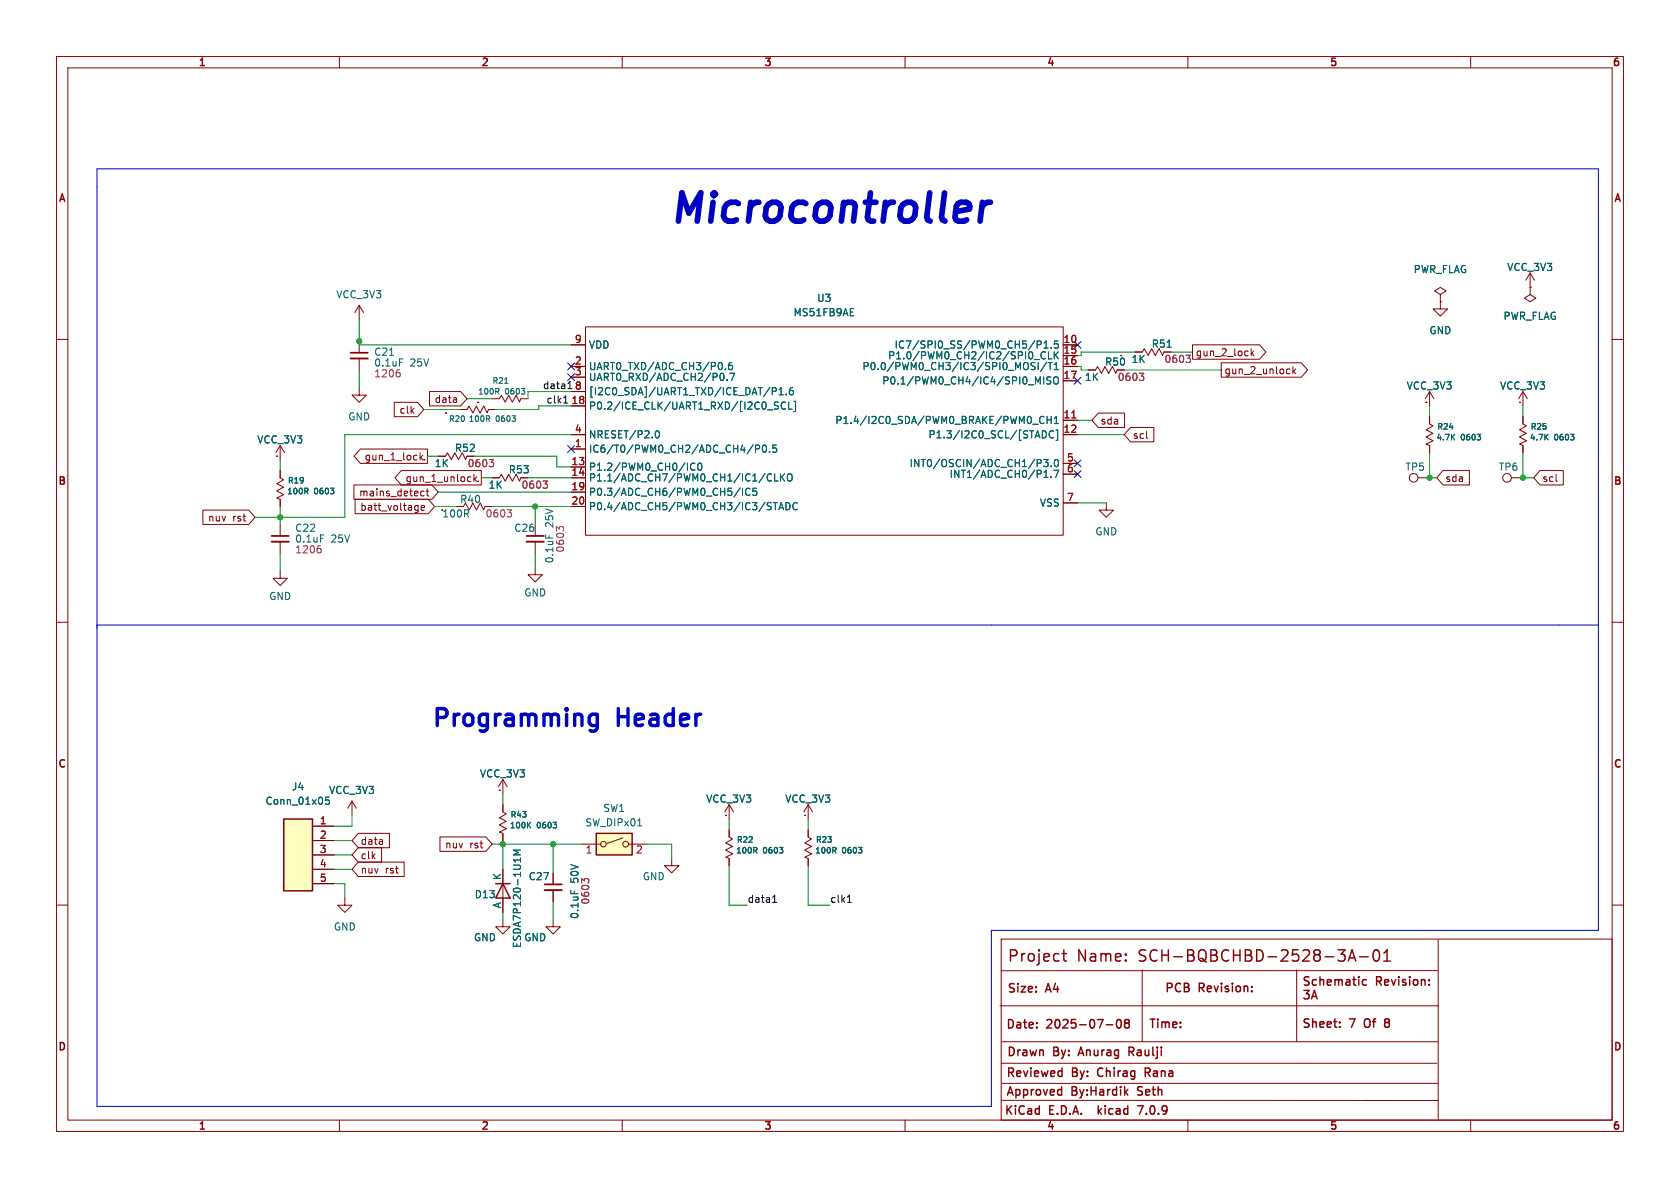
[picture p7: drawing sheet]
<svg xmlns="http://www.w3.org/2000/svg" width="297mm" height="210mm" viewBox="0 0 297 210" stroke-linecap="round" stroke-linejoin="round" font-family="sans-serif">
<g fill="none" stroke="#840000" stroke-width=".18">
<path d="M10 10h277v190h-277zM12 12h273v186h-273zM60 10v2M110 10v2M160 10v2M210 10v2M260 10v2M10 60h2M63.5 54v2.5M63.5 54l-.8 1.2M63.5 54l.8 1.2M103.5 57.8h84.5v36.8h-84.5z"/>
<path d="M254.6 53.3v1.3h1.3l-1.3 1.3-1.2-1.3h1.2M254.6 52.1l1.1-.7-1.1-.6-1 .6 1 .7v1.2M254.6 53.3h.1M270.5 50.8v1.3l1 .6-1 .6-1-.6 1-.6M270.5 50.8h.1M270.5 48.3l-.8 1.2M270.5 48.3v2.5M270.5 48.3l.8 1.2M285 60h2M49.5 78.7l-.7 1.3M49.5 78.7v2.6M49.5 78.7l.8 1.3"/>
<path d="M63.5 68.6v1.3h1.3l-1.3 1.2-1.3-1.2h1.3M63.5 60.3v2.1M63.5 63.4v2M63.7 79.4h11.9v2.5h-11.9l-1.1-1.3zM69.7 71.1h4.1l1.1 1.3-1.1 1.3h-4.1zM75.9 69.2h5.5l1.1 1.3-1.1 1.3h-5.5zM78.7 73h.1M81.3 72.4h1.2M82.6 72.4l.3-.6 .7 1.2 .6-1.2 .7 1.2 .6-1.2 .6 1.2 .2-.6M84.5 71.1h.1M86.4 72.4h1.2M87 70.5h1.3"/>
<path d="M90.9 70.4l-.3 .7-.7-1.2-.6 1.2-.7-1.2-.3 .6M90.9 70.4l.4-.5 .5 1.2 .3-.6M92.1 70.5h1.2M101 79.4h2.5M101 61h2.5M101 76.8h2.5M101 64.8h2.5M101 71.8h2.5M101 66.7h2.5M101 69.2h2.5M188 61h2.5M188 74.3h2.5"/>
<path d="M188 76.8h2.5M188 62.9h2.5M188 64.8h2.5M188 67.3h2.5M192.4 65.4h1.3M193.7 65.4l.3-.6 .7 1.2 .7-1.2 .6 1.2 .7-1.2 .6 1.2 .2-.5M194.2 73h4.6v2.6h-4.6l-1.2-1.3zM198.1 62.9h.1M199.9 75.6h4.1v2.5h-4.1l-1.1-1.3zM202.8 77.4l.1 .1M203.3 62.2l-.3 .6-.7-1.2-.4 .6h-1.2M204.6 62.2l-.4 .6-.6-1.2-.3 .6"/>
<path d="M204.6 62.2l.3-.6 .6 1.2 .2-.5M210.8 61h11.9l1.1 1.2-1.1 1.3h-11.9zM215.9 64.1h14.2l1.1 1.3-1.1 1.3h-14.2zM221.2 61.6v1.3M221.3 62.4l.4 .5M221.7 62.1l-.5 .4M227.9 65.2l.1 .1M228 66l-.1 .1M228.6 64.8v1.3M228.7 65.6l.4 .5M229.1 65.2l-.5 .5M252.1 71.1h.1"/>
<path d="M252.7 69.2v2.6M252.7 73.7v1.2M252.7 78.7v1.3M252.7 69.2l-.7 1.3M252.7 69.2l.8 1.3M252.8 74.9l.5 .4-1.2 .7 .7 .3M252.8 76.3l.5 .3-1.2 .6 .7 .4M252.8 77.6l.6 .3-1.3 .6 .6 .2M268.6 71.1h.1M269.2 69.2v2.6M269.2 73.7v1.2M269.2 78.7v1.3"/>
<path d="M269.2 69.2l-.7 1.3M269.2 69.2l.8 1.3M269.3 74.9l.5 .4-1.2 .7 .7 .3M269.3 76.3l.5 .3-1.2 .6 1.3 .7-1.3 .6 .6 .2M35.9 90.2h8.1l1.1 1.2-1.1 1.3h-8.1zM48.9 80.6h.1M49.5 83.2l.1 1.3 .5 .3-1.2 .7 .7 .3M49.5 88.3v1.2M49.5 92.7v2M49.5 95.8v2M49.6 85.8l.5 .3-1.2 .7 .7 .3M49.6 87.1l.6 .3-1.3 .6 .6 .2"/>
<path d="M62.6 85.7h13.8l1.1 1.3-1.1 1.3h-13.8zM62.8 88.3h12.9l1.1 1.2-1.1 1.3h-12.9zM70.9 83.2h14.2v2.5h-14.2l-1.1-1.2zM73.6 89.4h.3M73.9 89.4v1l-.2 .2M73.9 90.1l-.3 .1M74.3 80v1.3M74.4 80.8l.3 .5M74.4 87.5l.2 .2 .4-.1M74.5 89.8l.6-.1-.1-.3h-.4l-.1 .1v.6h.5M74.7 80.5l-.4 .5M74.9 81.3h.1"/>
<path d="M75 86.9l-.4-.1-.2 .1M75.3 86.8h.5M75.5 86.4v1.1l.3 .2M77.5 80.6h1.2M80.6 89.5h1.3M81.4 80.6l-.3 .7-.7-1.3-.6 1.3-.7-1.2-.3 .5M81.4 80.6l.3-.6 .6 1.2 .2-.5M83.1 84.3h.1M83.2 85.1h-.1M83.3 89.5l-.3 .6-.7-1.2-.4 .6M83.8 83.9v1.2M83.9 84.6l.4 .5"/>
<path d="M84.3 84.3l-.5 .5M84.5 85.1h.1M84.6 89.5l-.4 .6-.6-1.2-.3 .6M84.6 89.5l.3-.6 .6 1.2 .2-.5M85.7 89.5h1.3M87 84.5h1.3M90.9 84.4l-.3 .7-.7-1.2-.6 1.2-.7-1.2-.3 .5M90.9 84.4l.4-.6 .5 1.3 .3-.6M94.6 92.7v2M94.6 95.8v2M101 89.5h2.5M101 84.5h2.5"/>
<path d="M101 82.6h2.5M101 87h2.5M188 81.9h2.5M188 83.8h2.5M188 88.9h2.5M195.6 88.9v1.3h1.2l-1.2 1.2-1.3-1.2h1.3M250.7 84.5h2M255.1 83.2h4.7v2.5h-4.7l-1.1-1.2zM267.2 84.5h2M272.3 83.2h4.1v2.5h-4.1l-1.2-1.2zM275.2 85.1h.1M10 110h2"/>
<path d="M49.5 101v1.2h1.3l-1.3 1.3-1.2-1.3h1.2M94.6 100.3v1.3h1.3l-1.3 1.3-1.3-1.3h1.3M285 110h2M88.3 139.7h.1M88.9 137.8v2.5M88.9 137.8l-.8 1.3M88.9 137.8l.8 1.3M10 160h2M55.2 146.1h3.9M55.2 148.6h3.9M55.2 151.1h3.9M55.2 153.7h3.9"/>
<path d="M55.2 156.2h3.9M61 158.8v1.2h1.2l-1.2 1.3-1.3-1.3h1.3M62.2 141.6l-.7 1.3M62.2 141.6v2.5M62.2 141.6l.8 1.3M63.3 149.9h4.2v2.5h-4.2l-1.1-1.3zM63.3 147.3h5.5v2.6h-5.5l-1.1-1.3zM63.3 152.4h8.1v2.5h-8.1l-1.1-1.2zM77.8 148h8.1l1.1 1.2-1.1 1.3h-8.1zM88.9 142.2v1.3M88.9 147.3v1.3M88.9 153.7v7.6"/>
<path d="M88.9 143.5l.6 .4-1.2 .7 1.2 .6-1.2 .6 .6 .4M89 146.2l.5 .3-1.2 .6 .6 .2M97.8 154.3v2M97.8 157.4v2M102.9 149.2h3.2M110.1 148.1l-2.9 1M111.1 149.2h3.2M118.7 151.8v1.2h1.3l-1.3 1.3-1.2-1.3h1.2M128.3 144.1h.1M128.9 146.7v1.3l.6 .3-1.2 .7 .6 .3M128.9 142.2l-.8 1.3M128.9 142.2v2.6"/>
<path d="M128.9 151.8v1.2M128.9 142.2l.8 1.3M128.9 149.3l.6 .3-1.2 .7 1.2 .6-1.2 .6 .6 .2M142.2 144.1h.1M142.9 146.7v1.3l.6 .3-1.2 .7 .6 .3M142.9 142.2v2.6M142.9 151.8v1.2M142.9 142.2l-.8 1.3M142.9 142.2l.7 1.3M142.9 149.3l.6 .3-1.2 .7 1.2 .6-1.2 .6 .5 .2M285 160h2M88.9 162.6v1.2h1.3l-1.3 1.3-1.3-1.3h1.3"/>
<path d="M97.8 162.6v1.2h1.3l-1.3 1.3-1.3-1.3h1.3M176.8 177.8h77.5M177 166h108v32h-108zM201.9 171.5v12.7M229.2 171.5v12.7M254.1 171.6h-77.1M254.3 166.1v31.8M60 198v2M110 198v2M160 198v2M177 194.5h77.2M177 188h77"/>
<path d="M177.2 184.2h76.9M177.2 191.5h76.9M210 198v2M260 198v2"/>
<circle cx="249.9" cy="84.5" r=".76"/>
<circle cx="266.4" cy="84.5" r=".76"/>
<circle cx="106.7" cy="149.2" r=".49"/>
<circle cx="110.6" cy="149.2" r=".51"/>
</g>
<g fill="none" stroke="#840000" stroke-width=".25">
<path d="M50.2 144.8h5v12.7h-5zM87.6 156.2h2.6M88.9 156.2l1.3 2.6h-2.6zM105.4 147.3h6.4v3.8h-6.4zM183.2 175.2v.2M183.2 174.4v.2M187.8 168.6h.7M188.1 167.9v1.7l.1 .2 .3 .1M212.4 174.6l.5 .7M212.7 173.9l-.7-.1v1.5M212.7 174.5l-.7 .1M213.5 175.2h.6"/>
<path d="M214.7 174.3l.3 1 .4-1M215.9 174.3v1M216.6 175.2h.6M217.9 174.3v1M218.7 175.2h.5M219.9 174.3v1M220.6 174.5v.8M221.2 175.2l.1 .1M221.3 175.2v.1M221.4 175.2l-.1 .1M231.4 175.1l-.5 .5 .5 .2v.6l-.3 .2h-.4l-.2-.2M231.9 176.6l.5-1.5 .5 1.5"/>
<path d="M232 176.1h.7M238.4 169.9l.6-2 .7 2M238.5 169.3h1M240.4 169.1h1.5M241.6 173.2h-.5l-.2 .2v.5l.1 .2h.6M242.9 168.1a.48 .48 0 0 1 .5-.2 .48 .48 0 0 1 .4 .4 1.03 1.03 0 0 1-.6 1.6 1.22 1.22 0 0 1-.3-1.8zM243.4 173.4h.7l.1-.2-.1-.4-.2-.1h-.5v1.5M243.7 173.4l.5 .8M244.6 169.9h1.2M244.6 168.5l.6-.6v2M244.8 173.7l.7-.2-.1-.3h-.4l-.2 .2 .1 .7h.5M246 173.2l.4 1 .3-1"/>
<path d="M247.3 172.7v.1M247.3 173.2v1M248.5 173.2h-.4l-.2 .2 .1 .2 .5 .1v.4h-.6M249.2 172.7v.1M249.2 173.2v1M250 173.2h.4l.2 .2v.5l-.2 .3-.4-.1-.1-.2v-.5zM251.3 173.3l.2-.1h.4v1M251.3 173.2v1M252.6 174v.2M252.6 173.2v.2M183.3 181.6v.1M183.3 180.8v.1"/>
<path d="M187.3 192.6l.4 .1M187.3 189.3l.5 .1M187.7 192.1v1.5M187.7 193.5l-.4 .1M187.8 188.8v1.5M187.8 190.2l-.5 .1M194.2 195.5v1.5M194.3 196.4l.4 .6M194.7 196l-.5 .5M195.6 181.2h1.1M197.5 180.4l.2-.2a.81 .81 0 0 1 .6 .6 .81 .81 0 0 1-.3 .9h-.1a.81 .81 0 0 1-.4-1.3zM199 193l.4 .6"/>
<path d="M199.1 180.9l-.3-.3 .3-.4 .4 .1 .2 .2-.3 .4M199.1 180.9l-.3 .3v.2l.3 .3h.4l.2-.3-.1-.4-.2-.1M199.1 180.9h.3M199.4 192.6l-.6 .6M199.6 185.9h.6M200.2 185.1h-.6v1.5M201.1 195.5h1l-.7 1.5M202.5 189.6h.5M203 188.8h-.5v1.5M236.8 181.5v.1M236.8 180.7v.1M245.1 180.1l-.3 .3 .3 .3-.3 .2v.4l.3 .3"/>
</g>
<g fill="none" stroke="#006464" stroke-width=".18">
<path d="M150.3 55.8h.6M150.3 54.6h.6M68.9 62.8h.7M70.6 63.4h.6M86.2 74l.4 .5M86.5 73.6v.3M87.9 69.2l.3 .5M88.2 68.8v.3M89.2 67.8h.6M115.8 76.6l.2-.3 .1-.2a.68 .68 0 0 1 .5 .7 .68 .68 0 0 1-.5 .6l-.1-.1-.2-.4M127.9 66.2v.8M128.2 65.2v.1"/>
<path d="M128.5 67.1v.2M129 66h.9l-.6 1.3M129.4 64.1h-.4a.85 .85 0 0 0 0 1.2l.5-.1v-.4l-.2-.2h-.4l-.1 .2M133.1 78.6l-1 1.7M133.6 79.3h.6l.1-.2-.1-.3-.6-.1v1.3M134.9 78.8l.2-.1a.68 .68 0 0 1 .4 .6 .68 .68 0 0 1-.4 .7l-.2-.2-.1-.3zM136 79.8v.2M136.5 68.5h.5l.3 .3-.2 .3-.6 .1M137.3 78.7h-.7v.6l.2-.1h.4l.1 .2v.4l-.2 .2-.5-.2M137.6 71.1h-.5l-.2 .2 .1 .3 .6 .3v.3l-.2 .1h-.5M137.7 68.9l.4-.4v1.3M137.7 69.8h.8"/>
<path d="M138.9 71.2a.6 .6 0 0 0-.9 .4 .6 .6 0 0 0 .6 .7l.3-.1M139 69.7v.1M139.4 71.1v1.2h.6M140.2 68.5l-.4 .1a.86 .86 0 0 0 0 1.2l.4-.1 .1-.4-.3-.3-.3 .1-.1 .2M140.3 70.9h.3v1.9h-.3M182.3 64.6l.6 .2 .1 .3-.2 .2h-.5M182.6 75h.9M182.8 63.6h1M183.1 66.6l.4 .9 .4-.9v1.3M183.4 60.3h.4l.3 .2-.1 .4h-.6M183.5 64.1v1.2M184.3 76.1a.64 .64 0 0 1 .7 .7 .64 .64 0 0 1-.7 .6"/>
<path d="M184.5 66.6v1.3M184.6 61.5h.7M184.6 60.6l.3-.3v1.2M184.6 73.7a.6 .6 0 0 0-.9 .4 .6 .6 0 0 0 .6 .8l.3-.1M184.8 62.3a.6 .6 0 0 0-.8 .4 .6 .6 0 0 0 .6 .7l.2-.1M185.1 64l-1.1 1.7M185.1 73.6v1.3M185.1 74.2h.7M185.3 64.1h.7M185.4 62.2v1.2h.6M185.7 64.1v1.2M185.8 66.7l-.5-.1-.2 .3 .1 .3 .5 .2v.4l-.2 .1-.4-.1"/>
<path d="M185.8 61.4v.1M185.8 73.6v1.3M186.3 76.3a.6 .6 0 0 0-.9 .4 .6 .6 0 0 0 .6 .7l.3-.1M186.3 66.8l.3-.2a.43 .43 0 0 1 .5 .4v.5a.42 .42 0 0 1-.4 .4 .42 .42 0 0 1-.4-.4zM186.4 74.9h.7M186.4 64.4l.3-.3v1.2M186.4 74l.3-.4v1.3M186.4 62.2v1.2M186.4 65.3h.7M186.6 62.7l.5 .7M186.7 76h.3v1.8h-.3M187 60.3h-.6v.6l.2-.1h.4l.1 .2-.1 .4-.1 .1-.5-.1"/>
<path d="M187.1 62.2l-.7 .7M206.3 61.4h.8M54.1 86.8l.4 .5M54.4 86.4v.3M56.7 94.6h.6M96.5 94.5v.6M122.9 82a.6 .6 0 0 0-.9 .4 .6 .6 0 0 0 .6 .7l.3-.1M123.5 82l.1-.1a.68 .68 0 0 1 .5 .6 .68 .68 0 0 1-.5 .6l-.1-.1-.2-.4zM130.8 86.2l-1 1.7M131.3 86.3v1.3M132.6 86.4a.6 .6 0 0 0-.8 .4 .6 .6 0 0 0 .6 .8l.2-.1M133.7 86.3h-.6v.6l.2-.1h.4l.1 .2-.1 .5-.1 .1-.5-.1"/>
<path d="M135.7 84.9l.3 .1 .4-.1M136.4 83.9l-.4-.1-.3 .1M136.7 88.8h.7M137 83.8v1.2h.6M137.1 88.8v1.3M137.7 90.1l.4-1.3 .4 1.3M137.8 89.8h.6M138 83.8v1.2M138.2 84.3l.5 .7M138.7 83.8l-.7 .7M138.9 88.8a.64 .64 0 0 1 .8 .7 .64 .64 0 0 1-.8 .6zM139.4 83.8h.1a.43 .43 0 0 1 .5 .4v.4a.42 .42 0 0 1-.4 .5 .42 .42 0 0 1-.4-.5v-.4z"/>
<path d="M140.9 89a.6 .6 0 0 0-.8 .4 .6 .6 0 0 0 .6 .7l.2-.1M184 81.3v.5M184.5 81.2h.8l-.4 .5 .3 .1v.6l-.1 .1-.6-.1M184.6 84.4h.7M185.8 82.4v.1M185.8 84.3v.1M186.3 83.1h.9l-.6 1.3M186.6 81.3l.1-.1a.68 .68 0 0 1 .4 .7 .68 .68 0 0 1-.4 .6 .84 .84 0 0 1-.1-1.2zM57.6 140.9l-.1 .6 .2-.1M58 141.4l.2 .2v.5l-.2 .1-.5-.1M92 151.7v.7M92 150.3h-1.3l1 .4-1 .4h1.3"/>
<path d="M93.4 145.8l.4 .6M93.8 145.4l-.5 .5M100.9 157.4v.6M112.7 146h.8M133.5 150.3l.3 .5M133.8 149.9v.3M147.5 150.3l.3 .5M147.8 149.9v.3"/>
</g>
<g fill="none" stroke="#840084" stroke-width=".18">
<path d="M70.5 65.8l.3 .3v.3l-.3 .2M201.4 66h.8l-.4 .5M202 66.5l.2 .2v.3l-.2 .3M209.7 62.8h.8l-.5 .5M210.2 63.3l.3 .2v.3l-.3 .3M56.5 96.9l.3 .3v.3l-.3 .2M86.5 81.2h.8l-.5 .5M87 81.7l.3 .3v.3l-.3 .2M89.7 90.1h.7l-.4 .5M90.2 90.6l.2 .2v.3l-.2 .3M96 85h.8l-.4 .5M96.6 85.5l.2 .3v.3l-.2 .2"/>
<path d="M98.9 93.5l-.5-.4v.8M98.9 93.3l.2-.2h.3l.2 .2M102.8 155.3l.5 .4M103.3 155.5l.2-.2h.3l.3 .2"/>
</g>
<g fill="#ffffc2" stroke="#ffffc2" stroke-width=".18">
<path d="M50.2 144.8h5v12.7h-5z"/>
<path d="M105.4 147.3h6.4v3.8h-6.4z"/>
</g>
<path d="M62 63.4h3M48 95.8h3.1M93.1 95.8h3M96.3 157.4h3" fill="none" stroke="#840000" stroke-width=".33"/>
<path d="M62 62.4h3M48 94.7h3.1M93.1 94.7h3M96.3 156.3h3" fill="none" stroke="#840000" stroke-width=".3"/>
<path d="M189.5 73.9h.7" fill="none" stroke="#a90000" stroke-width=".18"/>
<path d="M99.6 71.2h.8M99.9 70.2l.1-.2v1.2M100.4 68.7h.7M100.5 67.7l.3-.3v1.3M136.6 159.5h.7M136.7 158.5l.3-.3v1.3M149.8 159.5h.7M150.1 158.4l.1-.2v1.3" fill="none" stroke="#0f0f0f" stroke-width=".18"/>
<path d="M173.7 35.8l-.4 3.3M175.1 35.8a1.48 1.48 0 0 0-1.5 .9" fill="none" stroke="#0000c2" stroke-width="1"/>
<path d="M104.5 128.1l.2 .2h.6l.3-.2M104.5 126.4l.2-.1h.6l.3 .1M105.6 126.3v2.4a.81 .81 0 0 1-1.3 .4" fill="none" stroke="#0000c2" stroke-width=".6"/>
<path d="M17.1 29.8h265.5v134.7h-107.3v31.1h-158.2zM17.1 110.5h265.5" fill="none" stroke="#0000c2" stroke-width=".18"/>
<g fill="none" stroke="#009600" stroke-width=".18">
<path d="M63.5 56.5v4.5h37.5M63.5 65.4v3.2M74.9 72.4h6.4M82.5 70.5h4.5M101 71.8h-5.8v.6h-7.6M101 76.8h-40v14.6h-15.9M101 69.2h-7.7v1.3M190.5 76.8h8.3M190.5 64.8h.6v.6h1.3M190.5 74.3h2.5M198.8 65.4h17.1M200.7 62.2h-9.6v.7h-.6"/>
<path d="M207 62.2h3.8M252.7 71.8v1.9M269.2 71.8v1.9M49.5 81.3v1.9M49.5 89.5v3.2M49.5 97.8v3.2M75.6 80.6h1.9M76.8 89.5h3.8M77.5 87h23.5M83.8 80.6h14.6v2h2.6M85.1 84.5h1.9M87 89.5h14"/>
<path d="M93.3 84.5h7.7M94.6 89.5v3.2M94.6 97.8v2.5M190.5 88.9h5.1M252.7 80v4.5h1.3M269.2 80v4.5h1.9M59.1 156.2h1.9v2.6M59.1 151.1h3.1M59.1 153.7h3.1M59.1 148.6h3.1M62.2 144.1v2h-3.1M87 149.2h15.9"/>
<path d="M88.9 140.3v1.9M88.9 148.6v5.1M97.8 149.2v5.1M97.8 159.4v3.2M114.3 149.2h4.4v2.6M128.9 144.8v1.9M128.9 153v7h3.2M142.9 153v7h3.8M142.9 144.8v1.9M88.9 161.3v1.3"/>
</g>
<g fill="none" stroke="#000084" stroke-width=".18">
<path d="M100.4 64.2l1.2 1.2M100.4 66.1l1.2 1.2M100.4 78.8l1.2 1.2M101.6 64.2l-1.2 1.2M101.6 66.1l-1.2 1.2M101.6 78.8l-1.2 1.2M189.9 66.7l1.2 1.2M189.9 60.4l1.2 1.2M191.1 66.7l-1.2 1.2M191.1 60.4l-1.2 1.2M189.9 81.3l1.2 1.2M189.9 83.2l1.2 1.2"/>
<path d="M191.1 81.3l-1.2 1.2M191.1 83.2l-1.2 1.2"/>
</g>
<g fill="#009600" stroke="#009600" stroke-width=".18">
<circle cx="94.6" cy="89.5" r=".46"/>
<circle cx="252.7" cy="84.5" r=".46"/>
<circle cx="269.2" cy="84.5" r=".46"/>
<circle cx="97.8" cy="149.2" r=".46"/>
<circle cx="88.9" cy="149.2" r=".46"/>
<circle cx="63.5" cy="60.3" r=".46"/>
<circle cx="49.5" cy="91.4" r=".46"/>
</g>
<text font-size="7" fill="#0000c2" x="118.1" y="39.8">Microcontroller</text>
<g font-size="4.2" fill="#0000c2">
<text x="76.2" y="128.7">Programming</text>
<text x="109.4" y="128.7">Header</text>
</g>
<g font-size="2.8" fill="#840000">
<text x="178" y="170.4">Project</text>
<text x="190.4" y="170.4">Name:</text>
<text x="201.6" y="170.4">SCH-BQBCHBD-2528-3A-01</text>
</g>
<g font-size="2.1" fill="#840000">
<text x="178" y="175.8">Size:</text>
<text x="185" y="175.8">A4</text>
<text x="205.9" y="174.5">PCB</text>
<text x="213.2" y="174.5">Revision:</text>
<text x="230.1" y="174.6">Schematic</text>
<text x="177.8" y="182.2">Date:</text>
<text x="185.1" y="182.2">2025-07-08</text>
<text x="203" y="182.1">Time:</text>
<text x="230.1" y="182">Sheet:</text>
<text x="238.6" y="182">7</text>
<text x="241.7" y="182">Of</text>
<text x="245.7" y="182">8</text>
<text x="177.8" y="190.7">Reviewed</text>
<text x="177.9" y="187.1">Drawn</text>
<text x="186.2" y="187.1">By:</text>
<text x="189.5" y="190.7">By:</text>
<text x="191.2" y="187.1">Anurag</text>
<text x="194.5" y="190.7">Chirag</text>
<text x="200.4" y="187.1">Raulji</text>
<text x="203.3" y="190.7">Rana</text>
<text x="177.5" y="197.4">KiCad</text>
<text x="177.8" y="194">Approved</text>
<text x="185.5" y="197.4">E.D.A.</text>
<text x="189.5" y="194">By:Hardik</text>
<text x="195" y="197.4">kicad</text>
<text x="201.6" y="194">Seth</text>
<text x="202.5" y="197.4">7.0.9</text>
</g>
<g font-size="1.8" fill="#840000">
<text x="35" y="12">1</text>
<text x="85" y="12">2</text>
<text x="135" y="12">3</text>
<text x="185" y="12">4</text>
<text x="235" y="12">5</text>
<text x="285" y="12">6</text>
<text x="10.2" y="36">A</text>
<text x="285.2" y="36">A</text>
<text x="195.3" y="64.8">R50</text>
<text x="203.5" y="61.7">R51</text>
<text x="211.3" y="63.2">gun_2_lock</text>
<text x="76.7" y="71.4">data</text>
<text x="216.4" y="66.4">gun_2_unlock</text>
<text x="70.5" y="73.3">clk</text>
<text x="194.5" y="75.2">sda</text>
<text x="200.2" y="77.8">scl</text>
<text x="64.4" y="81.6">gun_1_lock</text>
<text x="80.3" y="80.1">R52</text>
<text x="89.8" y="83.9">R53</text>
<text x="10.1" y="86">B</text>
<text x="63.4" y="87.9">mains_detect</text>
<text x="71.6" y="85.4">gun_1_unlock</text>
<text x="255.4" y="85.4">sda</text>
<text x="272.6" y="85.4">scl</text>
<text x="285.1" y="86">B</text>
<text x="36.7" y="92.4">nuv</text>
<text x="41.1" y="92.4">rst</text>
<text x="63.6" y="90.5">batt_voltage</text>
<text x="10.1" y="136">C</text>
<text x="285.1" y="136">C</text>
<text x="63.7" y="149.5">data</text>
<text x="63.7" y="152.1">clk</text>
<text x="63.7" y="154.6">nuv</text>
<text x="68.1" y="154.6">rst</text>
<text x="78.6" y="150.2">nuv</text>
<text x="83" y="150.2">rst</text>
<text x="10.1" y="186">D</text>
<text x="285.1" y="186">D</text>
<text x="35" y="200">1</text>
<text x="85" y="200">2</text>
<text x="135" y="200">3</text>
<text x="185" y="200">4</text>
<text x="235" y="200">5</text>
<text x="285" y="200">6</text>
</g>
<g font-size="1.8" fill="#006464">
<text x="59.3" y="52.9">VCC_3V3</text>
<text x="144.4" y="53.6">U3</text>
<text x="249.8" y="48.5">PWR_FLAG</text>
<text x="266.4" y="48.1">VCC_3V3</text>
<text x="140.2" y="56.1">MS51FB9AE</text>
<text x="252.6" y="59.3">GND</text>
<text x="265.7" y="56.7">PWR_FLAG</text>
<text x="66" y="63.1">C21</text>
<text x="72.5" y="65">25V</text>
<text x="104" y="65.6">UART0_TXD/ADC_CH3/P0.6</text>
<text x="104" y="61.8">VDD</text>
<text x="152.4" y="65.6">P0.0/PWM0_CH3/IC3/SPI0_MOSI/T1</text>
<text x="156.9" y="63.7">P1.0/PWM0_CH2/IC2/SPI0_CLK</text>
<text x="158" y="61.8">IC7/SPI0_SS/PWM0_CH5/P1.5</text>
<text x="200" y="64.4">1K</text>
<text x="104" y="67.5">UART0_RXD/ADC_CH2/P0.7</text>
<text x="104" y="70.1">[I2C0_SDA]/UART1_TXD/ICE_DAT/P1.6</text>
<text x="155.9" y="68.2">P0.1/PWM0_CH4/IC4/SPI0_MISO</text>
<text x="191.7" y="67.5">1K</text>
<text x="248.6" y="69.1">VCC_3V3</text>
<text x="265.1" y="69.1">VCC_3V3</text>
<text x="61.5" y="74.5">GND</text>
<text x="104" y="72.6">P0.2/ICE_CLK/UART1_RXD/[I2C0_SCL]</text>
<text x="104" y="77.7">NRESET/P2.0</text>
<text x="147.6" y="75.2">P1.4/I2C0_SDA/PWM0_BRAKE/PWM0_CH1</text>
<text x="164" y="77.7">P1.3/I2C0_SCL/[STADC]</text>
<text x="45.4" y="78.6">VCC_3V3</text>
<text x="76.8" y="82.8">1K</text>
<text x="104" y="80.2">IC6/T0/PWM0_CH2/ADC_CH4/P0.5</text>
<text x="104" y="83.4">P1.2/PWM0_CH0/IC0</text>
<text x="160.7" y="82.8">INT0/OSCIN/ADC_CH1/P3.0</text>
<text x="248.4" y="83.4">TP5</text>
<text x="264.9" y="83.4">TP6</text>
<text x="81.2" y="89.1">R40</text>
<text x="86.3" y="86.6">1K</text>
<text x="104" y="85.3">P1.1/ADC_CH7/PWM0_CH1/IC1/CLKO</text>
<text x="104" y="87.9">P0.3/ADC_CH6/PWM0_CH5/IC5</text>
<text x="167.8" y="84.7">INT1/ADC_CH0/P1.7</text>
<text x="183.7" y="89.8">VSS</text>
<text x="52.1" y="94.2">C22</text>
<text x="78.1" y="91.7">100R</text>
<text x="90.8" y="94.2">C26</text>
<text x="98" y="93.3" transform="rotate(-90 98 93.3)">25V</text>
<text x="104" y="90.4">P0.4/ADC_CH5/PWM0_CH3/IC3/STADC</text>
<text x="193.5" y="94.8">GND</text>
<text x="58.5" y="96.1">25V</text>
<text x="98" y="99.7" transform="rotate(-90 98 99.7)">0.1uF</text>
<text x="47.5" y="106.3">GND</text>
<text x="92.6" y="105.6">GND</text>
<text x="84.7" y="137.6">VCC_3V3</text>
<text x="46.8" y="142.5">Conn_01x05</text>
<text x="51.5" y="139.9">J4</text>
<text x="58.1" y="140.6">VCC_3V3</text>
<text x="106.5" y="143.7">SW1</text>
<text x="124.8" y="142.1">VCC_3V3</text>
<text x="138.7" y="142.1">VCC_3V3</text>
<text x="103.4" y="146.3">SW_DIPx01</text>
<text x="88.6" y="155.7" transform="rotate(-90 88.6 155.7)">K</text>
<text x="93.4" y="155.8">C27</text>
<text x="113.5" y="155.8">GND</text>
<text x="83.8" y="159">D13</text>
<text x="88.6" y="160.7" transform="rotate(-90 88.6 160.7)">A</text>
<text x="58.9" y="164.7">GND</text>
<text x="83.7" y="166.6">GND</text>
<text x="92.3" y="167.7" transform="rotate(-90 92.3 167.7)">ESDA7P120-1U1M</text>
<text x="92.6" y="166.6">GND</text>
<text x="102.5" y="162.6" transform="rotate(-90 102.5 162.6)">0.1uF</text>
</g>
<g font-size="1.8" fill="#840084">
<text x="66" y="65">0.1uF</text>
<text x="205.8" y="64.4">0603</text>
<text x="66.1" y="66.9">1206</text>
<text x="197.5" y="67.5">0603</text>
<text x="82.6" y="82.8">0603</text>
<text x="92.1" y="86.6">0603</text>
<text x="85.7" y="91.7">0603</text>
<text x="52.1" y="96.1">0.1uF</text>
<text x="52.1" y="98">1206</text>
<text x="99.9" y="97.8" transform="rotate(-90 99.9 97.8)">0603</text>
<text x="102.5" y="156.1" transform="rotate(-90 102.5 156.1)">50V</text>
<text x="104.4" y="160" transform="rotate(-90 104.4 160)">0603</text>
</g>
<g font-size="1.8" fill="#a90000">
<text x="101.5" y="64.5">2</text>
<text x="101.5" y="60.7">9</text>
<text x="187.9" y="60.7">10</text>
<text x="187.9" y="62.6">15</text>
<text x="187.9" y="64.5">16</text>
<text x="100.9" y="71.5">18</text>
<text x="101.5" y="66.4">3</text>
<text x="101.5" y="69">8</text>
<text x="187.9" y="67.1">17</text>
<text x="101.5" y="76.6">4</text>
<text x="187.9" y="74">11</text>
<text x="187.9" y="76.6">12</text>
<text x="100.9" y="82.3">13</text>
<text x="101.5" y="79.1">1</text>
<text x="188.5" y="81.7">5</text>
<text x="188.5" y="83.6">6</text>
<text x="100.9" y="84.2">14</text>
<text x="100.9" y="86.7">19</text>
<text x="100.9" y="89.3">20</text>
<text x="188.5" y="88.6">7</text>
<text x="56.4" y="145.8">1</text>
<text x="56.4" y="148.3">2</text>
<text x="56.4" y="150.9">3</text>
<text x="56.4" y="153.4">4</text>
<text x="56.4" y="156">5</text>
<text x="103.4" y="151.2">1</text>
<text x="112.3" y="151.2">2</text>
</g>
<g font-size="1.8" fill="#0f0f0f">
<text x="95.9" y="68.9">data1</text>
<text x="96.5" y="71.4">clk1</text>
<text x="132.1" y="159.7">data1</text>
<text x="146.7" y="159.7">clk1</text>
</g>
<g font-size="1.4" fill="#006464">
<text x="84.4" y="69.9">100R</text>
<text x="87" y="68">R21</text>
<text x="89.3" y="69.9">0603</text>
<text x="79.3" y="74.8">R20</text>
<text x="82.8" y="74.8">100R</text>
<text x="87.6" y="74.8">0603</text>
<text x="254" y="76.1">R24</text>
<text x="270.5" y="76.1">R25</text>
<text x="253.9" y="78">4.7K</text>
<text x="258.3" y="78">0603</text>
<text x="270.4" y="78">4.7K</text>
<text x="274.8" y="78">0603</text>
<text x="50.7" y="87.6">100R</text>
<text x="50.8" y="85.7">R19</text>
<text x="55.5" y="87.6">0603</text>
<text x="90" y="146.6">100K</text>
<text x="90.2" y="144.7">R43</text>
<text x="94.9" y="146.6">0603</text>
<text x="130.2" y="149.2">R22</text>
<text x="144.1" y="149.2">R23</text>
<text x="130" y="151.1">100R</text>
<text x="134.9" y="151.1">0603</text>
<text x="144" y="151.1">100R</text>
<text x="148.9" y="151.1">0603</text>
</g>
</svg>
